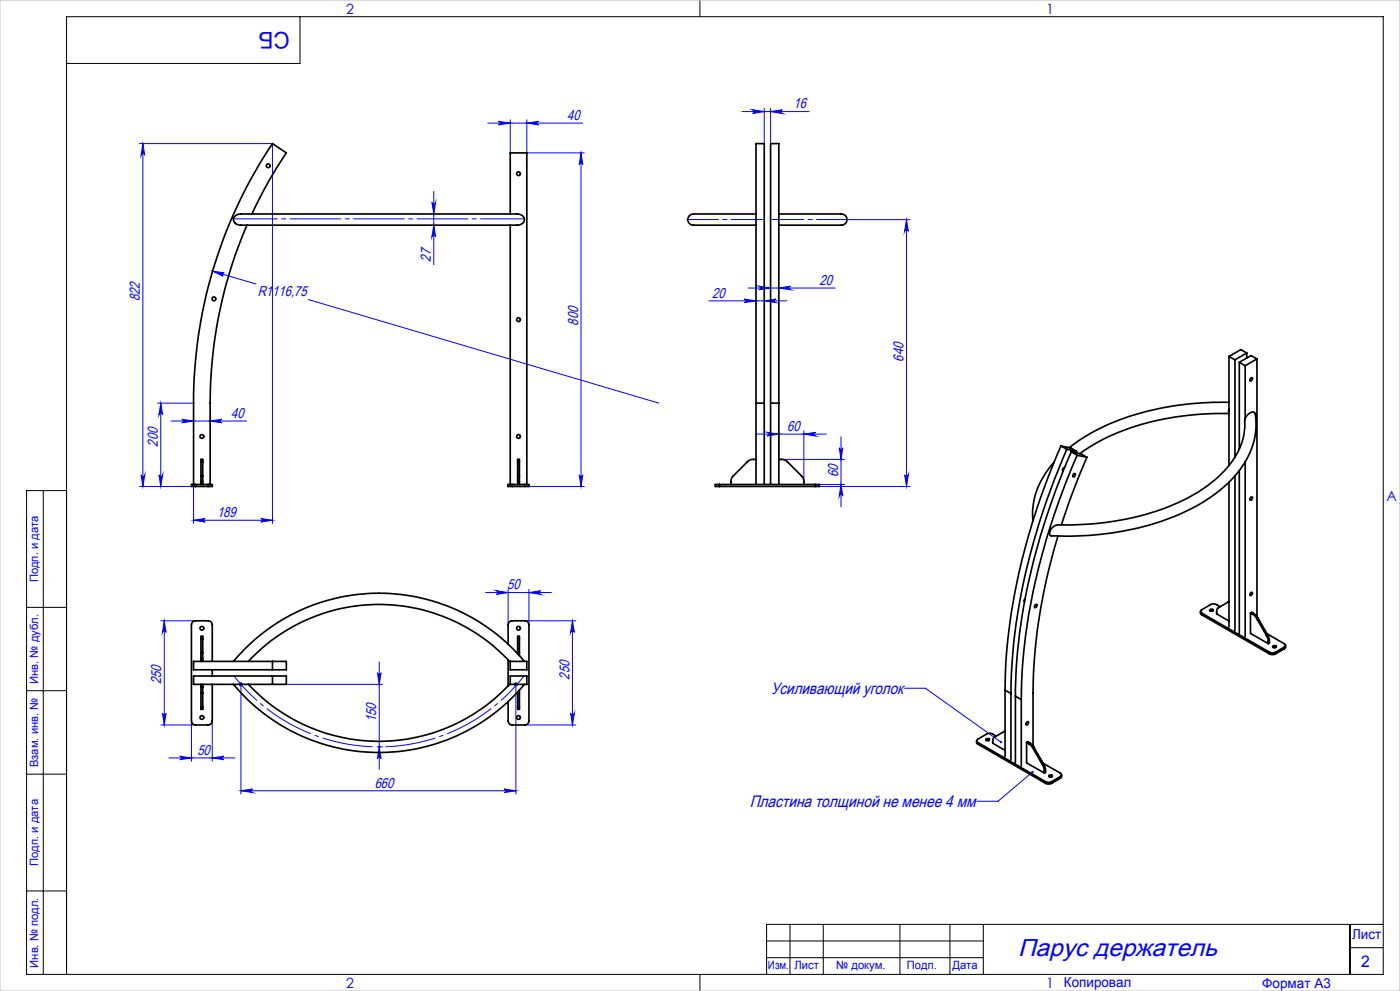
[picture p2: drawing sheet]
<svg xmlns="http://www.w3.org/2000/svg" width="420mm" height="297mm" viewBox="0 0 420 297" stroke-linecap="round" stroke-linejoin="round" font-family="sans-serif">
<path d="M70.1 202.4a55.2 55.2 0 0 0 87.2 0" fill="none" stroke="#00f" stroke-width=".3" stroke-dasharray="15.2 1.3 1.3 1.3" stroke-dashoffset="5" stroke-linecap="butt"/>
<g fill="none" stroke="#00f" stroke-width=".3">
<path d="M146.3 36.9h28.5M149.5 36.4l3.6 .5-3.6 .5a.53 .53 0 0 0 .6-.5 .53 .53 0 0 0-.6-.5zM153.1 35.9v9.9M158 36.9l3.6-.5a.53 .53 0 0 0-.6 .5 .53 .53 0 0 0 .6 .5zM158 35.9v9.9M222.6 33.4h20.1M225.8 32.9l3.5 .5-3.5 .6a.55 .55 0 0 0 .5-.5 .55 .55 0 0 0-.5-.6zM229.3 32.5v10.5M231.2 33.4l3.5-.5a.55 .55 0 0 0-.5 .6 .55 .55 0 0 0 .5 .5zM231.2 32.5v10.5M41.9 43h39.8v113.9M42.9 43l.5 3.5a.55 .55 0 0 0-.5-.5 .55 .55 0 0 0-.6 .5z"/>
<path d="M42.9 43v102.8M130.1 57.4v21.9M158.1 45.8h17.2M174.3 45.8l.5 3.5a.53 .53 0 0 0-.5-.5 .53 .53 0 0 0-.5 .5zM174.3 45.8v100M129.6 60.6a.55 .55 0 0 0 .5 .5 .55 .55 0 0 0 .6-.5l-.6 3.5zM130.1 67.5l.6 3.5a.55 .55 0 0 0-.6-.5 .55 .55 0 0 0-.5 .5zM254.4 65.8h18.5M272 65.8l.5 3.5a.55 .55 0 0 0-.6-.5 .55 .55 0 0 0-.5 .5zM272 65.8v80M63.8 81.3l3.5 .5a.54 .54 0 0 0-.7 .3 .54 .54 0 0 0 .4 .7zM63.8 81.3l13 3.8"/>
<path d="M92.5 89.8l105.2 31M212.7 90.2h23.3M223.3 89.6l3.5 .6-3.5 .5a.53 .53 0 0 0 .5-.5 .53 .53 0 0 0-.5-.6zM224.4 86.3h26.1M227.6 85.8l3.6 .5-3.6 .6a.55 .55 0 0 0 .6-.6 .55 .55 0 0 0-.6-.5zM229.3 90.2l3.5-.6a.53 .53 0 0 0-.5 .6 .53 .53 0 0 0 .5 .5zM233.6 86.3l3.6-.5a.55 .55 0 0 0-.6 .5 .55 .55 0 0 0 .6 .6zM47.2 120.8h10.8M48.2 120.8v25M48.2 120.8l.6 3.5a.55 .55 0 0 0-.6-.5 .55 .55 0 0 0-.5 .5zM51.3 126.2h22.7M54.5 125.7l3.6 .5-3.6 .5a.53 .53 0 0 0 .6-.5 .53 .53 0 0 0-.6-.5z"/>
<path d="M63 126.2l3.6-.5a.53 .53 0 0 0-.6 .5 .53 .53 0 0 0 .6 .5zM226.9 130.1h21M230.2 129.6l3.4 .5-3.4 .6a.55 .55 0 0 0 .5-.6 .55 .55 0 0 0-.5-.5zM233.6 129.1v8.6M234.5 137.7h18.8M241.2 129.1v15.2M241.2 130.1l3.5-.5a.55 .55 0 0 0-.5 .5 .55 .55 0 0 0 .5 .6zM251.8 134.2a.53 .53 0 0 0 .5 .5 .53 .53 0 0 0 .5-.5l-.5 3.5zM252.3 130.9v21M41.9 145.8h16.8M42.3 142.3a.55 .55 0 0 0 .6 .5 .55 .55 0 0 0 .5-.5l-.5 3.5zM47.7 142.3a.55 .55 0 0 0 .5 .5 .55 .55 0 0 0 .6-.5l-.6 3.5z"/>
<path d="M58.1 145.8v11.1M58.1 155.9h23.6M58.1 155.9l3.5-.5a.53 .53 0 0 0-.5 .5 .53 .53 0 0 0 .5 .6zM78.2 155.4l3.5 .5-3.5 .6a.53 .53 0 0 0 .6-.6 .53 .53 0 0 0-.6-.5zM158.1 145.8h17.2M173.8 142.3a.53 .53 0 0 0 .5 .5 .53 .53 0 0 0 .5-.5l-.5 3.5zM244.6 145.8h28.3M245.9 145.2h7.4M252.3 145.2l.5 3.5a.53 .53 0 0 0-.5-.5 .53 .53 0 0 0-.5 .5zM271.4 142.3a.55 .55 0 0 0 .5 .5 .55 .55 0 0 0 .6-.5l-.5 3.5zM145.7 177.6h19.7M148.9 177.1l3.5 .5-3.5 .5a.55 .55 0 0 0 .5-.5 .55 .55 0 0 0-.5-.5z"/>
<path d="M152.4 176.6v10.7M158.7 176.6v10.7M158.7 177.6l3.5-.5a.55 .55 0 0 0-.5 .5 .55 .55 0 0 0 .5 .5zM48.3 186.1h10.4M49.3 186.1l.5 3.4a.53 .53 0 0 0-.5-.5 .53 .53 0 0 0-.5 .5zM49.3 186.1v31.2M113.8 198.4v32.2M157.4 186.1h15.4M171.7 186.1v31.2M171.7 186.1l.6 3.4a.55 .55 0 0 0-.6-.5 .55 .55 0 0 0-.5 .5zM48.3 217.3h10.4M48.8 213.8a.53 .53 0 0 0 .5 .5 .53 .53 0 0 0 .5-.5l-.5 3.5z"/>
<path d="M57.4 216v12.1M63.7 216v12.1M72.3 205.1v32.9M85.9 205.1h28.9M113.2 201.6a.53 .53 0 0 0 .6 .5 .53 .53 0 0 0 .5-.5l-.5 3.5zM154.8 205.1v32.9M157.4 217.3h15.4M171.2 213.8a.55 .55 0 0 0 .5 .5 .55 .55 0 0 0 .6-.5l-.6 3.5zM271.4 206.3h6.2l22.6 16.1M50.7 227.2h19.7M53.9 226.6l3.5 .6-3.5 .5a.53 .53 0 0 0 .5-.5 .53 .53 0 0 0-.5-.6zM63.7 227.2l3.5-.6a.53 .53 0 0 0-.5 .6 .53 .53 0 0 0 .5 .5z"/>
<path d="M72.3 237h82.5M72.3 237l3.5-.5a.53 .53 0 0 0-.5 .5 .53 .53 0 0 0 .5 .5zM113.7 223.8h1.1M113.8 223.8l.5 3.6a.53 .53 0 0 0-.5-.6 .53 .53 0 0 0-.6 .6zM151.3 236.5l3.5 .5-3.5 .5a.53 .53 0 0 0 .5-.5 .53 .53 0 0 0-.5-.5zM309.7 231.4l-10.3 8.7h-6.3"/>
</g>
<path d="M71.8 205.1h1M71.9 204.7l.7 .8M72.3 204.6v1M72.6 204.7l-.7 .8M154.3 205.1h1M154.4 204.7l.7 .8M154.8 204.6v1M155.1 204.7l-.7 .8" fill="none" stroke="#00f" stroke-width=".7" stroke-linecap="butt"/>
<path d="M206.1 65.8h22.7M231.7 65.8h22.7" fill="none" stroke="#00f" stroke-width=".3" stroke-dasharray="15.2 1.3 1.3 1.3" stroke-dashoffset="5.8"/>
<path d="M70.3 65.6h86.8" fill="none" stroke="#00f" stroke-width=".3" stroke-dasharray="15.2 1.3 1.3 1.3" stroke-dashoffset="2.3"/>
<g fill="none" stroke="#000" stroke-width=".3">
<path d="M90 5v14h-70M210 0v5M13 147v145M20 147h-12v145h407v-287h-395v287M8 182h12M8 207h12M8 232h12M8 267h12M237 277v15M247 277v15M270 277v15M285 277v15"/>
<path d="M295 277v15M405 277v15M415 277h-185v15M210 292v5M230 282h65M230 287h65M405 284h10"/>
</g>
<path d="M0 0h420v297h-420z" fill="none" stroke="#c0c0c0" stroke-width=".3"/>
<g fill="#00f">
<path d="M300 222.2v.5l.6-.1-.4-.2 .4 .2-.2-.5zM309.5 231.1a.36 .36 0 0 0 0 .5 .36 .36 0 0 0 .5 0 .36 .36 0 0 0 0-.5l-.3 .3 .3-.3z"/>
<path d="M72.3 237l3.5-.5a.53 .53 0 0 0-.5 .5 .53 .53 0 0 0 .5 .5zM151.3 236.5l3.5 .5-3.5 .5a.53 .53 0 0 0 .5-.5 .53 .53 0 0 0-.5-.5z"/>
<path d="M241.2 130.1l3.5-.5a.55 .55 0 0 0-.5 .5 .55 .55 0 0 0 .5 .6zM230.2 129.6l3.4 .5-3.4 .6a.55 .55 0 0 0 .5-.6 .55 .55 0 0 0-.5-.5z"/>
<path d="M78.2 155.4l3.5 .5-3.5 .6a.53 .53 0 0 0 .6-.6 .53 .53 0 0 0-.6-.5zM58.1 155.9l3.5-.5a.53 .53 0 0 0-.5 .5 .53 .53 0 0 0 .5 .6z"/>
<path d="M158 36.9l3.6-.5a.53 .53 0 0 0-.6 .5 .53 .53 0 0 0 .6 .5zM149.5 36.4l3.6 .5-3.6 .5a.53 .53 0 0 0 .6-.5 .53 .53 0 0 0-.6-.5z"/>
<path d="M54.5 125.7l3.6 .5-3.6 .5a.53 .53 0 0 0 .6-.5 .53 .53 0 0 0-.6-.5zM63 126.2l3.6-.5a.53 .53 0 0 0-.6 .5 .53 .53 0 0 0 .6 .5zM63.8 81.3l3.2 1.5a.54 .54 0 0 1-.4-.7 .54 .54 0 0 1 .7-.3z"/>
<path d="M225.8 32.9l3.5 .5-3.5 .6a.55 .55 0 0 0 .5-.5 .55 .55 0 0 0-.5-.6zM231.2 33.4l3.5-.5a.55 .55 0 0 0-.5 .6 .55 .55 0 0 0 .5 .5zM227.6 85.8l3.6 .5-3.6 .6a.55 .55 0 0 0 .6-.6 .55 .55 0 0 0-.6-.5zM233.6 86.3l3.6-.5a.55 .55 0 0 0-.6 .5 .55 .55 0 0 0 .6 .6z"/>
<path d="M53.9 226.6l3.5 .6-3.5 .5a.53 .53 0 0 0 .5-.5 .53 .53 0 0 0-.5-.6zM63.7 227.2l3.5-.6a.53 .53 0 0 0-.5 .6 .53 .53 0 0 0 .5 .5z"/>
<path d="M148.9 177.1l3.5 .5-3.5 .5a.55 .55 0 0 0 .5-.5 .55 .55 0 0 0-.5-.5zM158.7 177.6l3.5-.5a.55 .55 0 0 0-.5 .5 .55 .55 0 0 0 .5 .5z"/>
<path d="M229.3 90.2l3.5-.6a.53 .53 0 0 0-.5 .6 .53 .53 0 0 0 .5 .5zM223.3 89.6l3.5 .6-3.5 .5a.53 .53 0 0 0 .5-.5 .53 .53 0 0 0-.5-.6z"/>
<path d="M113.2 201.6a.53 .53 0 0 0 .6 .5 .53 .53 0 0 0 .5-.5l-.5 3.5zM113.8 223.8l.5 3.6a.53 .53 0 0 0-.5-.6 .53 .53 0 0 0-.6 .6z"/>
<path d="M173.8 142.3a.53 .53 0 0 0 .5 .5 .53 .53 0 0 0 .5-.5l-.5 3.5zM174.3 45.8l.5 3.5a.53 .53 0 0 0-.5-.5 .53 .53 0 0 0-.5 .5zM130.1 67.5l.6 3.5a.55 .55 0 0 0-.6-.5 .55 .55 0 0 0-.5 .5zM129.6 60.6a.55 .55 0 0 0 .5 .5 .55 .55 0 0 0 .6-.5l-.6 3.5z"/>
<path d="M48.2 120.8l.6 3.5a.55 .55 0 0 0-.6-.5 .55 .55 0 0 0-.5 .5zM47.7 142.3a.55 .55 0 0 0 .5 .5 .55 .55 0 0 0 .6-.5l-.6 3.5z"/>
<path d="M42.9 43l.5 3.5a.55 .55 0 0 0-.5-.5 .55 .55 0 0 0-.6 .5zM42.3 142.3a.55 .55 0 0 0 .6 .5 .55 .55 0 0 0 .5-.5l-.5 3.5zM272 65.8l.5 3.5a.55 .55 0 0 0-.6-.5 .55 .55 0 0 0-.5 .5zM271.4 142.3a.55 .55 0 0 0 .5 .5 .55 .55 0 0 0 .6-.5l-.5 3.5zM251.8 134.2a.53 .53 0 0 0 .5 .5 .53 .53 0 0 0 .5-.5l-.5 3.5zM252.3 145.2l.5 3.5a.53 .53 0 0 0-.5-.5 .53 .53 0 0 0-.5 .5z"/>
<path d="M171.7 186.1l.6 3.4a.55 .55 0 0 0-.6-.5 .55 .55 0 0 0-.5 .5zM171.2 213.8a.55 .55 0 0 0 .5 .5 .55 .55 0 0 0 .6-.5l-.6 3.5zM49.3 186.1l.5 3.4a.53 .53 0 0 0-.5-.5 .53 .53 0 0 0-.5 .5zM48.8 213.8a.53 .53 0 0 0 .5 .5 .53 .53 0 0 0 .5-.5l-.5 3.5z"/>
</g>
<g fill="none" stroke="#000" stroke-width=".5">
<path d="M70.3 64.9l.9-.6 .8-.2h83.1a1.68 1.68 0 0 1 2 1.2 1.68 1.68 0 0 1-1 2l-83.9 .2a1.77 1.77 0 0 1-1.7-.7 1.77 1.77 0 0 1-.2-1.9zM74.1 67.5a135.1 135.1 0 0 0-11.1 53.3v24.4M75.6 64.1a133.3 133.3 0 0 1 10.3-18.3l-4.2-2.8a139.5 139.5 0 0 0-23.6 77.8v24.4M153.1 64.1v-18.3h4.9v99.4M153.1 67.5v77.7M226.8 64.1h-15.6a8.4 8.4 0 0 0-4.2 .4 1.78 1.78 0 0 0-.3 2.3 1.78 1.78 0 0 0 2.1 .7h18M233.7 64.1h15.5a8.5 8.5 0 0 1 4.2 .4 1.78 1.78 0 0 1 .4 2.3 1.78 1.78 0 0 1-2.2 .7h-17.9M368.7 106.8l1.8 1M368.7 106.8v32.7M370.5 107.8v29.2M371.8 108.6l1.8 1M371.8 108.6v25.9"/>
<path d="M373.6 109.6v15.8M374 105.8l-3.5 2M374 105.8v1.5M374 105.8l-1.7-1-3.6 2M375.3 113.3a.39 .39 0 0 1 .5 .2 .39 .39 0 0 1-.3 .5 .35 .35 0 0 1-.6 .1 .35 .35 0 0 1 .2-.6zM377.1 107.6l-1.8-1-3.5 2M377.1 107.6l-3.5 2M377.1 107.6v77.2M60.3 138.4v-.7h.5v.7M60.3 138.4v4.2M60.3 138.4h.5M60.8 138.4v4.2"/>
<path d="M155.3 138.4v-.7h.5v.7M155.3 138.4h.5M155.3 138.4v4.2M155.8 138.4v4.2M226.8 120.8v-77.8h2.5v77.8M226.8 137.7h-1.3l-1 .4-4.6 4.7-.6 1.1v1.3M226.8 120.8h2.5M226.8 120.8v24.4M229.3 120.8v24.4M231.2 120.8v-77.8h2.4v77.8M231.2 120.8h2.4M231.2 120.8v24.4"/>
<path d="M233.6 137.7h1.4l.9 .4 4.5 4.5 .7 1.3 .1 1.3M233.6 120.8v24.4M316.3 138.5a22.8 22.8 0 0 0-6.4 17.6M318.3 133.7a188.9 188.9 0 0 0-16.7 71.1l-.1 2M318.3 133.7l2.9 .5 1.8 1.1M318.3 133.7l1.7 1M320 134.7a189.3 189.3 0 0 0-16.7 71.1v2.1M320 134.7l3 .6M321.4 135.4a190.3 190.3 0 0 0-16.8 71.2v2M321.4 135.4l1.7 1.1M321.4 135.4l2.9 .6 1.8 1.1M323 135.3l-.2 .4"/>
<path d="M323.1 136.5a191.1 191.1 0 0 0-16.6 69l-.1 4.2M323.1 136.5l3 .6M326.1 137.1l-3.7 9-4 11.2M368.7 123.9a79.9 79.9 0 0 0-40.1 9l-4.6 3.1M368.7 120.6a83.6 83.6 0 0 0-41.2 9.1l-3.2 1.9-3.5 2.6M368.7 122.6l-.2 .7 .2 .4M373.6 138.4v52.3M58.7 145.2h-1.3v.6h1.3M58.7 145.2v.6M58.7 145.2h3.7M58.7 145.8h3.7M60.3 142.6v1.8"/>
<path d="M60.3 144.4h.5M60.3 142.6h.5M60.3 144.4v.8M60.8 142.6v1.8M60.8 144.4v.8M62.4 145.2h1.3v.6h-1.3M62.4 145.2v.6M153.7 145.2h-1.3v.6h1.3M153.7 145.2h3.7M153.7 145.8h3.7M153.7 145.2v.6M155.3 142.6v1.8"/>
<path d="M155.3 144.4h.5M155.3 142.6h.5M155.3 144.4v.8M155.8 142.6v1.8M155.8 144.4v.8M157.4 145.2h1.3v.6h-1.3M157.4 145.2v.6M215.9 145.2h-1.3v.6h1.3M215.9 145.2h28.7M215.9 145.8h28.7M215.9 145.2v.6M244.6 145.2h1.3v.6h-1.3"/>
<path d="M244.6 145.2v.6M315.6 158.3l1.2-.9a101.7 101.7 0 0 0 24.5-2.6 53 53 0 0 0 26-13.7 20.2 20.2 0 0 0 6.2-15.5 2.6 2.6 0 0 1 2.8-2l.1 .1a21.7 21.7 0 0 1-5.7 18.6 52.2 52.2 0 0 1-25.1 14.8 90.3 90.3 0 0 1-30.5 3.4 1.49 1.49 0 0 1 .5-2.2zM319.4 140.1l-.3 .1a.51 .51 0 0 0-.4 .5 .51 .51 0 0 0 .3 .4M322.1 142.1a.36 .36 0 0 1 .5 0 .36 .36 0 0 1-.1 .5l-.1 .1a.36 .36 0 0 1-.6 .1 .36 .36 0 0 1 .2-.6zM368.7 144.5v43.5M370.5 142.6v46.4M371.8 141v48.8M375.2 149.1a.35 .35 0 0 1 .6-.1 .35 .35 0 0 1-.2 .6 .38 .38 0 0 1-.6 .3 .38 .38 0 0 1 .1-.7zM307.6 179.4l-.4 .5 .2 .4M317.4 160.7a165.4 165.4 0 0 0-7.5 46.9v16M375.3 177.6l.1-.1a.47 .47 0 0 1 .2 .7 .47 .47 0 0 1-.6 .2zM60.3 195.6v1.8"/>
<path d="M60.3 191.4v-.7h.5v.7M60.3 191.4v4.2M60.3 197.4v.8M60.3 195.6h.5M60.3 197.4h.5M60.3 191.4h.5M60.8 195.6v1.8M60.8 191.4v4.2M60.8 197.4v.8M63.7 198.2v-10.9a1.21 1.21 0 0 0-1.3-1.2h-3.7a1.21 1.21 0 0 0-1.3 1.2v28.7a1.21 1.21 0 0 0 1.3 1.3h3.7a1.21 1.21 0 0 0 1.3-1.3v-10.9M70 198.2a56.9 56.9 0 0 1 87.3 0M74.5 198.2a53.7 53.7 0 0 1 78.5 0"/>
<path d="M81.7 198.2h-23.6v2.5h23.6M81.7 198.2h4.2v2.5h-4.2M81.7 198.2v2.5M152.4 193v-5.7a1.21 1.21 0 0 1 1.3-1.2h3.7a1.21 1.21 0 0 1 1.3 1.2v28.7a1.21 1.21 0 0 1-1.3 1.3h-3.7a1.21 1.21 0 0 1-1.3-1.3v-5.7M152.4 197.8v7.7M153.1 198.2h4.9v2.5h-4.9zM155.3 195.6v.3M155.3 191.4v-.7h.5v.7M155.3 191.4v4.2M155.3 195.6h.5M155.3 191.4h.5M155.8 195.6v.9"/>
<path d="M155.8 191.4v4.2M310.6 181.3a.36 .36 0 0 1 .5 0 .36 .36 0 0 1-.1 .5 .38 .38 0 0 1-.6 .3 .38 .38 0 0 1 0-.7zM360.2 183.2v.7l.3 .4M360.5 183.8l20.4 11.7M360.5 183.8v.5M360.5 184.3l20.4 11.7M362.9 182.8l.4-.2a.43 .43 0 0 1 .5 0 .43 .43 0 0 1 .1 .5l-.3 .1a.49 .49 0 0 1-.7-.4zM363.1 183.1h.7M366 181.8l-1.2-.7-1.2-.1-3.1 1.7a.53 .53 0 0 0-.3 .5 .53 .53 0 0 0 .3 .6M368.4 180.4l-3.1 1.9-.3 .8v.9l3.7 2.1M368.4 180.4l.3-.1zM375.1 183.7v6.1l5.4 3.1"/>
<path d="M375.1 183.7l.6 .4M375.1 183.7l.4-.2 .6 .4M375.7 184.1l1.3 1.3M376.1 183.9l1.3 1.3M376.1 183.9l-.4 .2M377 185.4l2.9 5.1M377.4 185.2l-.4 .2M377.4 185.2l2.9 5.1M379.9 190.5l.6 1.7M380.1 189.9l5.2 3a.53 .53 0 0 1 .4 .5 .53 .53 0 0 1-.4 .6M380.3 190.3l.5 1.7M380.3 190.3l-.4 .2"/>
<path d="M380.5 192.2v.7M380.8 192v.7l-.3 .2M380.8 192l-.3 .2M380.9 195.5l.6 .2 1.1-.2M380.9 196l.8 .2 .9-.2M380.9 195.5v.5M381.8 193.7l.4-.2a.41 .41 0 0 1 .5 0 .41 .41 0 0 1 .1 .5l-.2 .1a.45 .45 0 0 1-.5 0 .45 .45 0 0 1-.3-.4zM382 194.1h.7M382.6 195.5v.5M385.3 194l-2.7 1.5M385.3 194v.4M385.3 194.4l-2.7 1.6"/>
<path d="M385.7 193.4l-.1 .7-.3 .3M60.3 205.9v1.8M60.3 211.9v.7h.5v-.7M60.3 205.1v.8M60.3 207.7v4.2M60.3 205.9h.5M60.3 207.7h.5M60.3 211.9h.5M60.8 205.9v1.8M60.8 205.1v.8M60.8 207.7v4.2M63.7 200.7v1.9"/>
<path d="M70 205.1a56.9 56.9 0 0 0 87.3 0M74.5 205.1a53.7 53.7 0 0 0 78.5 0M81.7 202.6h-23.6v2.5h23.6M81.7 202.6h4.2v2.5h-4.2M81.7 202.6v2.5M153.1 202.6h4.9v2.5h-4.9zM155.3 207.4v.3M155.3 211.9v.7h.5v-.7M155.3 207.7v4.2M155.3 207.7h.5M155.3 211.9h.5M155.8 206.9v.8"/>
<path d="M155.8 207.7v4.2M301.3 219.2l-3.2 1.9-.3 .8v.8l3.7 2.2M301.5 219.1l-.2 .1M301.5 206.8l1.8 1.1M301.5 206.8v19.9M303.3 207.9v19.8M304.6 208.6l1.8 1.1M304.6 208.6v19.9M306.4 209.7v19.8M308.1 216.4a.46 .46 0 0 1 .5 .4 .46 .46 0 0 1-.5 .5 .46 .46 0 0 1-.4-.5 .46 .46 0 0 1 .4-.4zM293 222v.7l.4 .3M293.4 222.5l20.3 11.8"/>
<path d="M293.4 222.5v.5M293.4 223l20.3 11.8M295.8 221.5l.3-.1a.39 .39 0 0 1 .6 0 .39 .39 0 0 1-.1 .5l-.1 .1a.43 .43 0 0 1-.5 0 .43 .43 0 0 1-.2-.5zM295.9 221.9h.7M298.9 220.6l-1.5-.8h-1l-3 1.7a.53 .53 0 0 0-.4 .5 .53 .53 0 0 0 .4 .5M308 222.5v6.1l5.3 3.1M308 222.5l.6 .3M308 222.5l.3-.2 .6 .3M308.6 222.8l1.2 1.4M308.9 222.6l1.3 1.3M308.9 222.6l-.3 .2M309.8 224.2l3 5.1"/>
<path d="M310.2 223.9l-.4 .3M310.2 223.9l2.9 5.2M312.8 229.3l.5 1.7M312.9 228.7l5.2 3a.55 .55 0 0 1 .4 .5 .55 .55 0 0 1-.4 .5M313.1 229.1l.6 1.7M313.1 229.1l-.3 .2M313.3 231v.7M313.7 230.8l-.4 .2M313.7 230.8v.7l-.4 .2M313.7 234.3l.9 .2 .9-.2M313.7 234.8l.6 .2 1.2-.2M313.7 234.3v.5"/>
<path d="M314.6 232.5l.4-.2a.41 .41 0 0 1 .5 0 .41 .41 0 0 1 .1 .5l-.2 .1a.49 .49 0 0 1-.8-.4zM314.9 232.8h.6M315.5 234.3v.5M318.1 232.7l-2.6 1.6M318.1 232.7v.6M318.1 233.3l-2.6 1.5M318.5 232.2v.7l-.4 .4"/>
<circle cx="80.4" cy="49.7" r=".56"/>
<circle cx="155.5" cy="52.1" r=".56"/>
<circle cx="64.2" cy="89.6" r=".57"/>
<circle cx="155.5" cy="95.8" r=".56"/>
<circle cx="60.6" cy="130.8" r=".56"/>
<circle cx="155.6" cy="130.8" r=".55"/>
<circle cx="60.6" cy="188.3" r=".56"/>
<circle cx="155.6" cy="188.3" r=".55"/>
<circle cx="60.6" cy="215" r=".57"/>
<circle cx="155.5" cy="215" r=".56"/>
</g>
<text font-size="7.3" fill="#00f" x="305.4" y="286.4">Парус держатель</text>
<text font-size="6.9" fill="#00f" x="86.9" y="9.4" transform="rotate(-180 86.9 9.4)">СБ</text>
<g font-size="5" fill="#00f">
<text x="231.3" y="207.9">Усиливающий уголок</text>
<text x="224.9" y="241.9">Пластина толщиной не менее 4 мм</text>
</g>
<text font-size="4.8" fill="#00f" x="408.3" y="289.7">2</text>
<g font-size="4.3" fill="#00f">
<text x="170.1" y="36">40</text>
<text x="238.1" y="32.5">16</text>
<text x="129.2" y="78.4" transform="rotate(-90 129.2 78.4)">27</text>
<text x="77.3" y="88.8">R1116,75</text>
<text x="213.6" y="89.2">20</text>
<text x="245.9" y="85.4">20</text>
<text x="42" y="90.3" transform="rotate(-90 42 90.3)">822</text>
<text x="173.4" y="97.6" transform="rotate(-90 173.4 97.6)">800</text>
<text x="271" y="108.4" transform="rotate(-90 271 108.4)">640</text>
<text x="69.3" y="125.2">40</text>
<text x="236.2" y="129.2">60</text>
<text x="47.3" y="133.8" transform="rotate(-90 47.3 133.8)">200</text>
<text x="251.4" y="143.1" transform="rotate(-90 251.4 143.1)">60</text>
<text x="65.1" y="155">189</text>
<text x="152.2" y="176.7">50</text>
<text x="170.8" y="203.7" transform="rotate(-90 170.8 203.7)">250</text>
<text x="48.4" y="205.1" transform="rotate(-90 48.4 205.1)">250</text>
<text x="112.9" y="216.5" transform="rotate(-90 112.9 216.5)">150</text>
<text x="59.2" y="226.2">50</text>
<text x="112.4" y="236">660</text>
</g>
<g font-size="4.2" fill="#00f">
<text x="103.8" y="4.2">2</text>
<text x="313.8" y="4.2">1</text>
<text x="415.9" y="150.2">A</text>
<text x="103.8" y="296.2">2</text>
<text x="313.8" y="296.2">1</text>
</g>
<g font-size="4.1" fill="#00f">
<text x="405.6" y="281.5">Лист</text>
<text x="319.2" y="295.9">Копировал</text>
<text x="378.7" y="296">Формат А3</text>
</g>
<g font-size="3.4" fill="#00f">
<text x="11.4" y="174.5" transform="rotate(-90 11.4 174.5)">Подп. и дата</text>
<text x="11.4" y="205" transform="rotate(-90 11.4 205)">Инв. № дубл.</text>
<text x="11.4" y="229.9" transform="rotate(-90 11.4 229.9)">Взам. инв. №</text>
<text x="11.4" y="259.5" transform="rotate(-90 11.4 259.5)">Подп. и дата</text>
<text x="11.4" y="290" transform="rotate(-90 11.4 290)">Инв. № подл.</text>
<text x="230.4" y="290.4">Изм.</text>
<text x="238.3" y="290.4">Лист</text>
<text x="250.9" y="290.4">№ докум.</text>
<text x="272.1" y="290.4">Подп.</text>
<text x="285.7" y="290.5">Дата</text>
</g>
</svg>
